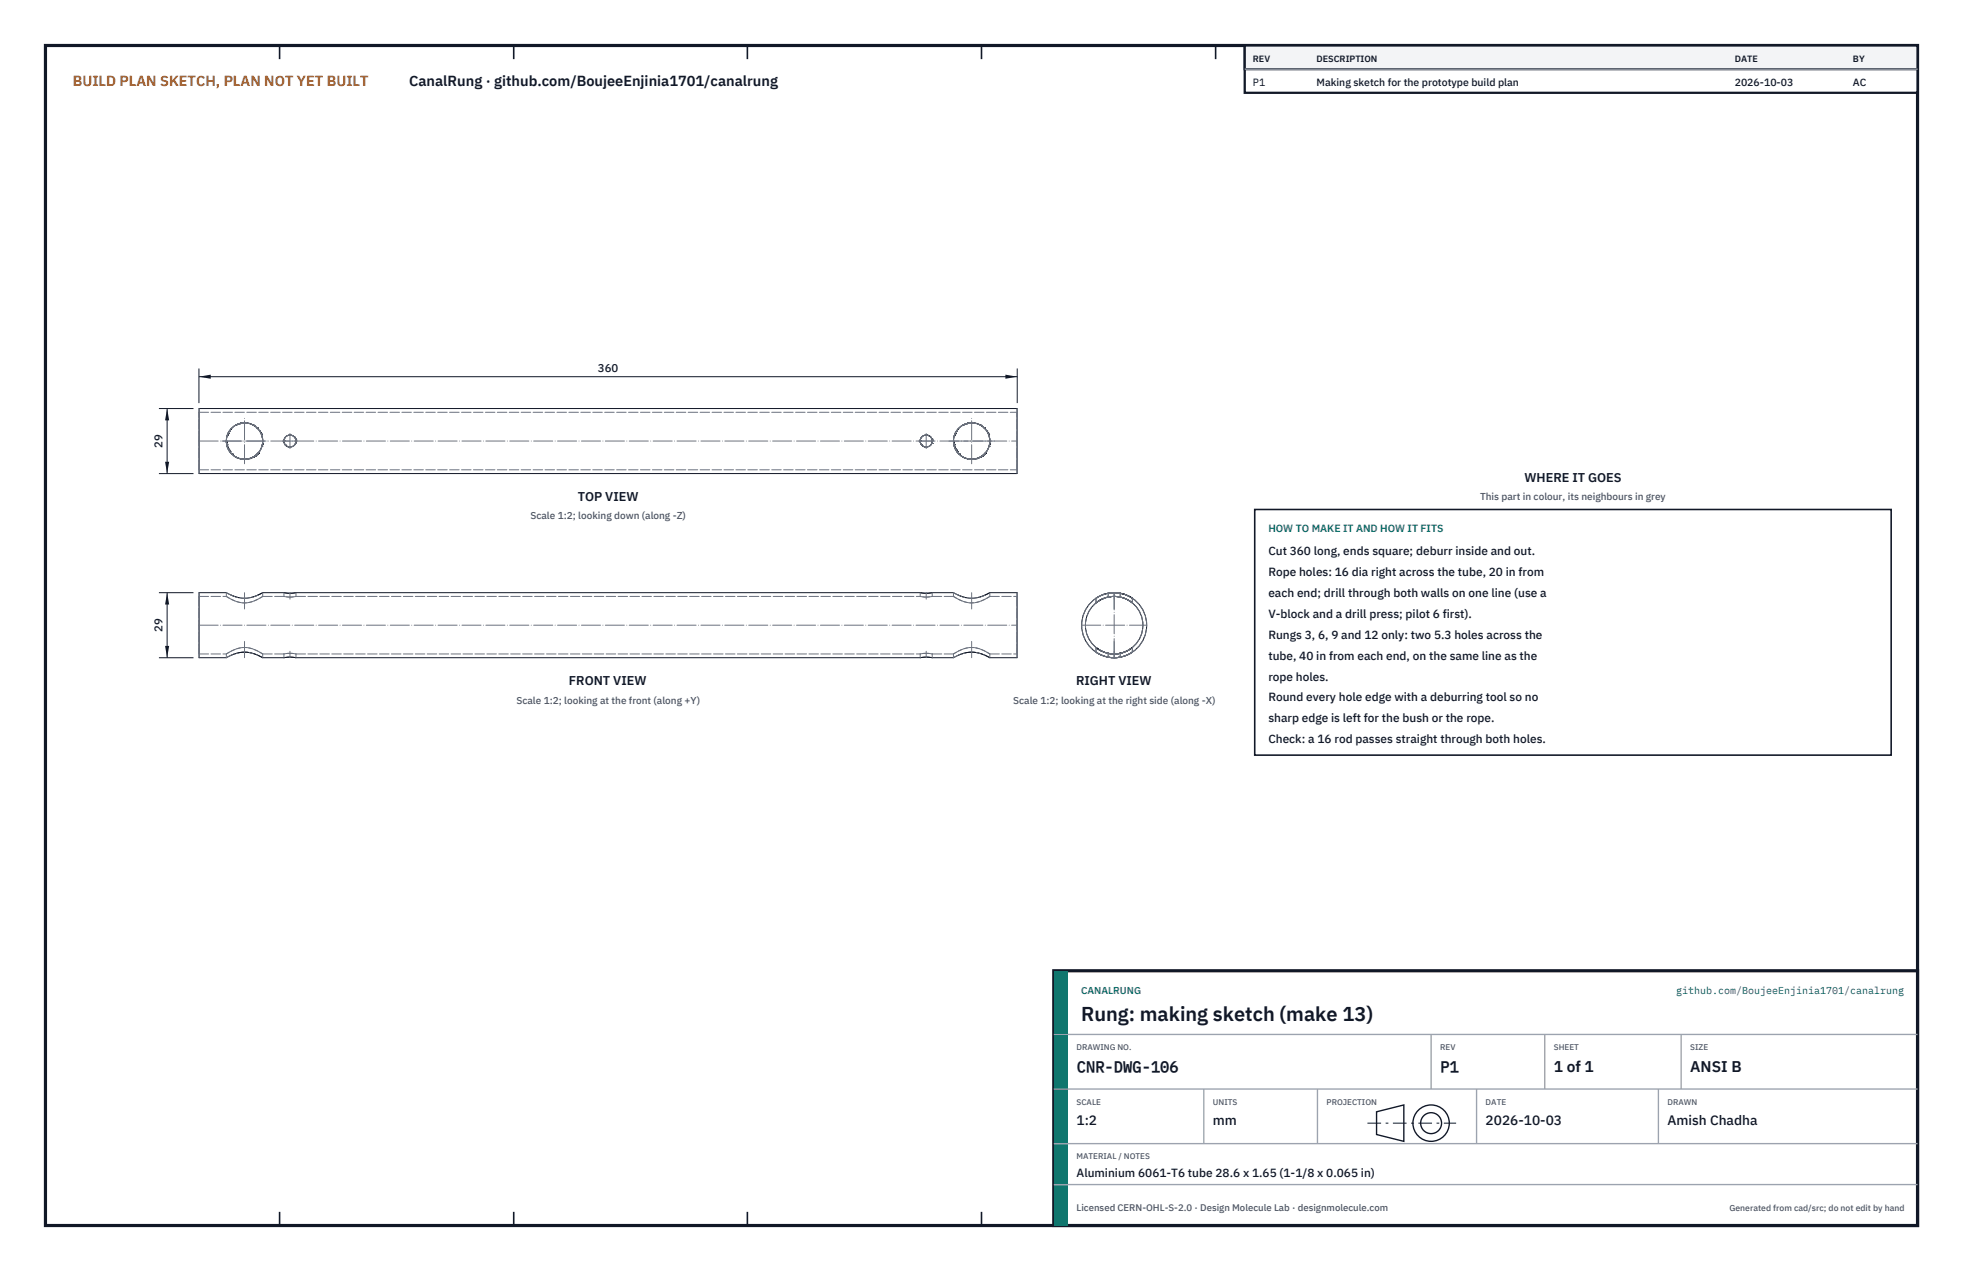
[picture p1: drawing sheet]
<svg xmlns="http://www.w3.org/2000/svg" width="432mm" height="279mm" viewBox="0 0 432 279" stroke-linecap="round" stroke-linejoin="round" font-family="sans-serif">
<path d="M10 10h411.8v259.4h-411.8z" fill="none" stroke="#111827" stroke-width=".7" stroke-linecap="butt"/>
<g fill="none" stroke="#111827" stroke-width=".35">
<path d="M61.5 10v3M113 10v3M164.4 10v3M215.9 10v3M267.4 10v3M318.9 10v3M370.3 10v3M61.5 266.4v3M113 266.4v3M164.4 266.4v3M215.9 266.4v3M267.4 266.4v3"/>
<path d="M318.9 266.4v3M370.3 266.4v3"/>
</g>
<g fill="none" stroke="#111727" stroke-width=".22">
<path d="M43.8 89.8h179.9v14.3h-179.9zM49.8 97v.2M49.8 97v.1M49.8 97h.1M49.8 96.9v.7M49.8 97.1h.1M49.8 96.8v.1M49.8 97.2h.1M49.9 97.7h.1M49.9 96.2l-.1 .2M49.9 97.8h.1M49.9 98l.1 .3"/>
<path d="M49.9 95.9v.1M50 95.8h.1M50 98.2h.1M50 95.7h.1M50 98.3h.1M50 95.6h.1M50.1 95.4h.1M50.1 98.6h.1M50.1 95.3h.1M50.2 95.2h.1M50.2 98.7l.1 .2M50.3 98.9h.1"/>
<path d="M50.3 99h.1M50.4 94.8h.1M50.4 99.1l.1 .1M50.5 99.2h.1M50.5 99.3h.1M50.7 94.4h.1M50.7 99.6l.3 .2M50.9 94.1l-.2 .3M51 99.8h.1M51.1 99.9h.1M51.8 93.5h.1M51.9 93.4h.1"/>
<path d="M52.2 93.3h.1M52.6 93.2h-.1M52.6 93.1h.1M52.7 93.1h.1M52.8 93.1h.1M52.9 93.1h.1M53 93h.1M53 93l-.2 .1M53.4 93h.1M53.4 93h-.1M53.5 93h.1M53.6 93h.1"/>
<path d="M53.8 93h.1M53.8 93h-.2M53.9 93h.1M54 93h.1M54.2 93h.1M54.5 93h.1M54.5 93l.3 .1M54.8 93.1h.1M54.8 93.1l1 .4M55.6 93.4l.1 .1M55.8 93.5h.1M55.9 93.5h.1"/>
<path d="M55.9 93.5l.3 .3M55.9 93.6l.2 .1M56.5 94h.1M56.5 94l.3 .3M56.6 94.1h.1M56.6 99.8l-.3 .3M56.6 99.8h.1M56.6 94.1l.2 .2M56.7 99.7h.1M56.8 99.6l-.2 .2M57.1 94.7h.1M57.1 99.1l-.2 .4"/>
<path d="M57.1 94.8h.1M57.3 95.1h.1M57.3 95.1l.1 .1M57.4 95.3h.1M57.5 98.6l-.2 .2M57.5 95.4l.1 .3M57.5 95.5h.1M57.6 98.1h.1M57.6 95.9l.2 1.1M57.7 97.9l-.1 .2M57.7 97.8h.1M57.7 96.1l.1 .4"/>
<path d="M57.7 97.7v.1M57.7 97.7h.1M57.7 97.6h.1M57.8 97.4v.1M57.8 97.1v.2M57.8 97h.1M62.5 97l.3 .8M62.5 96.9h.1M62.5 96.8h.1M62.5 96.6l.1 .8M62.6 97.5v.1M62.6 96.3h.1"/>
<path d="M62.7 97.7h.1M62.7 97.7l.1 .1M62.8 97.8h.1M62.8 97.8l.6 .4M62.8 97.8l.5 .4 .5 .1h-.2M63.4 98.2h.1M63.5 98.3h.1M63.6 98.3h.1M63.7 98.3h.1M63.9 95.6l-.8 .2-.4 .4M63.9 95.6l.5 .2 .5 .4M64.7 96l.1 .1"/>
<path d="M64.8 96.1h.1M64.8 96.1l.2 .3M64.9 96.2v.1M65 97.5l-.1 .1M65 97.5l-.2 .4M65 97.5h.1M65 96.4h.1M65 96.5l.1 .1M65.1 97.3l-.1 .2M65.1 96.6v.1M65.1 96.7h.1M65.1 96.8v.2"/>
<path d="M65.1 97v.1M65.1 97l-.1 .5M65.1 97h.1M202.4 97l.3 .8M202.4 96.9h.1M202.4 96.8h.1M202.5 96.6v.8M202.5 97.5l.1 .1M202.6 96.3h.1M202.7 97.7h.1M202.7 97.7v.1M202.7 97.8h.1"/>
<path d="M202.7 97.8l.6 .4M202.7 97.8l.6 .4 .5 .1h-.2M203.4 98.2h.1M203.5 98.3h.1M203.6 98.3h.1M203.7 98.3h.1M203.8 95.6l-.7 .2-.5 .4M203.9 95.6l.9 .6-.8-.5M204 95.6v.1M204.8 96.2l.1 .1M204.9 96.3h.1M204.9 97.5v.1"/>
<path d="M204.9 96.4h.1M205 97.5l-.3 .4M205 97.5h.1M205 96.5h.1M205 96.5v.2M205 97.3v.2M205 96.7h.1M205 96.8h.1M205.1 97v.1M205.1 97l-.1 .5M205.1 97h.1M209.7 97v.2"/>
<path d="M209.7 97v.1M209.7 97h.1M209.7 96.9l.1 .7M209.7 97.1h.1M209.7 96.8v.1M209.7 97.2h.1M209.8 97.6h.1M209.8 97.7h.1M209.8 96.2v.2M209.8 97.8h.1M209.9 98l.1 .3M209.9 95.9v.1"/>
<path d="M209.9 95.8h.1M209.9 98.2h.1M209.9 95.7h.1M210 98.3h.1M210 95.6h.1M210 95.4h.1M210.1 98.6h.1M210.1 95.3h.1M210.1 95.2h.1M210.1 98.7l.1 .2M210.2 98.9h.1M210.3 99h.1"/>
<path d="M210.3 99.1l.1 .1M210.4 94.8h.1M210.4 99.2h.1M210.5 99.3h.1M210.6 94.4h.1M210.7 99.6l.2 .2M210.9 94.1l-.2 .3M210.9 99.8h.1M211 99.8h.1M211 99.9h.1M211.7 93.5h.1M211.8 93.4h.1"/>
<path d="M211.9 93.4h.1M212.2 93.3h.1M212.5 93.1h.1M212.6 93.1h.1M212.8 93.1h.1M212.9 93.1h-.1M212.9 93h.1M212.9 93l-.1 .1M213 93h.1M213 93l-.3 .1M213.3 93h.1M213.4 93h-.1"/>
<path d="M213.4 93h.1M213.5 93h.1M213.5 93h-.1M213.6 93h.1M213.6 93h-.1M213.7 93h.1M213.7 93h-.1M213.8 93h.1M213.9 93h.1M214.2 93h.1M214.4 93h.1M214.5 93l1.2 .5"/>
<path d="M214.7 93.1h.1M215.5 93.4l.2 .1M215.7 93.5h.1M215.8 93.5h.1M215.8 93.5l.6 .5M215.9 93.6l.3 .2M216.4 94h.1M216.4 94l.3 .3M216.5 94h.1M216.5 94.1h.1M216.5 99.8l-.2 .3M216.5 99.8h.1"/>
<path d="M216.6 99.8h.1M216.6 94.1l.2 .2M216.6 99.7h.1M216.7 99.7h.1M216.7 99.6h.1M216.8 99.6l-.2 .2M217.1 94.7h.1M217.1 99.1l-.3 .4M217.1 94.8h.1M217.2 95.1h.1M217.3 95.1h.1M217.3 95.1v.1"/>
<path d="M217.4 95.3h.1M217.4 98.6l-.1 .2M217.4 95.4l.1 .3M217.5 95.5h.1M217.6 98.1h.1M217.6 95.9l.1 1.1M217.6 97.9v.2M217.6 97.8h.1M217.6 96.1l.1 .4M217.7 97.7l-.1 .1M217.7 97.7h.1M217.7 97.6h.1"/>
<path d="M217.7 97.4v.1M217.7 97.1v.2M217.7 97h.1M51.3 100.1l.4 .3M51.6 100.3l.1 .1M51.7 100.4h.1M51.8 100.4h.1M51.8 100.4l.5 .3M51.8 100.4l.3 .2M52.1 100.6h.1M52.2 100.6h.1M52.7 100.8l-.3-.1 .6 .2"/>
<path d="M52.7 100.8h.1M52.9 100.8h.1M52.9 100.8v.1M52.9 100.9h.1M53 100.9h.1M53.1 100.9h.1M53.3 100.9h.1M53.4 100.9h.1M53.5 100.9h.1M53.6 100.9h.1M53.6 101h.1M53.8 101h.1"/>
<path d="M53.9 101h.1M54.3 100.9h.1M54.4 100.9h-.1M54.4 100.9h.1M54.5 100.9h.1M54.8 100.8h.1M54.9 100.8h.1M55 100.8h.1M55.1 100.7h-.1M55.1 100.7h.1M55.2 100.7h.1M55.3 100.7h.1"/>
<path d="M55.6 100.5h.1M55.7 100.5h.1M55.7 100.4h.1M55.8 100.4h.1M55.9 100.4h-.1M55.9 100.3h.1M56 100.3h.1M56 100.3l.2-.2zM56.1 100.2h.1M56.3 100h.1M211.3 100.1l.3 .3M211.6 100.3l.1 .1"/>
<path d="M211.6 100.4h.1M211.7 100.4h.1M211.7 100.4l.6 .3M211.7 100.4l.3 .2M212.1 100.6h.1M212.2 100.6h.1M212.6 100.8l-.2-.1 .6 .2M212.6 100.8h.1M212.8 100.8h.1M212.8 100.8l.1 .1M212.9 100.9h.1M213 100.9h.1"/>
<path d="M213.3 100.9h.1M213.4 100.9h.1M213.5 100.9h.1M213.6 100.9h.1M213.7 101h.1M213.9 101h.1M214.2 100.9h.1M214.3 100.9h-.1M214.3 100.9h.1M214.4 100.9h.1M214.8 100.8h.1M214.9 100.8h.1"/>
<path d="M215 100.7h.1M215.1 100.7h.1M215.3 100.7h.1M215.5 100.5h.1M215.6 100.5h.1M215.7 100.5h.1M215.7 100.4h.1M215.8 100.4h.1M215.9 100.3h.1M216 100.2h.1M216.2 100.1l-.2 .2M216.3 100h.1"/>
<path d="M50.8 130.8l.1 .1M51.2 131l.2 .1M51.6 131.1l.3 .1M52.3 131.3l.3 .1M55.3 131.3l-.2 .1M56 131.1l-.4 .1M56.4 130.9l-.2 .1M57.8 130.3a7.2 7.2 0 0 1-8 0h-6v14.3h6a7.2 7.2 0 0 1 8 0M57.8 130.3l-1.1 .5M57.8 130.3h4.7M62.5 130.3l1.3 .1 1.3-.1M65.1 130.3h137.3"/>
<path d="M202.4 130.3l1.4 .1 1.3-.1M202.4 130.3l1.3 .1 1.4-.1M205.1 130.3h4.6a7.2 7.2 0 0 0 8 0M210.8 130.8l.1 .1M211.1 131l.3 .1M211.6 131.1l.3 .1M212.2 131.3l.3 .1M215.3 131.3l-.3 .1M215.9 131.1l-.3 .1M216.4 130.9l-.2 .1M217.7 130.3l-1.1 .5M217.7 130.3h6v14.3h-6"/>
<path d="M241.3 131.4h-.1M241.5 131.3l.2-.2-.6 .4M242.9 131.5l-1.8 1M242.9 131.5h.1M243 131.5h-.1M243.2 131.4h.1M243.4 131.3v.1M243.5 131.3h.1M243.7 131.3h.1M243.7 131.3h-.1M243.8 130.4l-.3 .1M243.8 131.2h.1"/>
<path d="M243.9 131.2l-.1 .1M243.9 131.2h.1M243.9 131.2l-.2 .1M243.9 131.2h-.1M244 131.2h.1M244.1 131.2h.1M244.2 130.3l-.2 .1M244.3 131.2h-.3M244.3 131.2h.1M244.5 130.3h-.1M244.6 131.1l-.2 .1M244.7 131.1h-.2"/>
<path d="M244.8 130.3h.1M244.8 130.3a7.1 7.1 0 0 1 4.3 1.2l-1-.5M245.1 131.1h-.6M245.1 131.1h-.2M245.1 131.1h.1M245.1 131.1a6.3 6.3 0 0 0-4 1.4l1.8-1M245.1 131.1a6.3 6.3 0 0 1 4 1.4M245.1 131.1h.6M245.2 131.1h.1M245.4 131.1h.1M245.5 131.1h.2M245.6 130.3h.1"/>
<path d="M245.6 130.3l-1.5 .1-1.8 .5 1.2-.4M245.6 130.3l1.9 .4-1.1-.3M245.7 131.1h.1M245.7 131.1l.4 .1M246 131.2h.4M246.1 130.4h.1M246.2 131.2l.3 .1M246.3 130.4h.1M246.3 131.2h.1M246.4 131.2h.1M246.4 130.4h.1M246.4 131.3h.1"/>
<path d="M246.5 130.4h.1M246.6 131.3l.2 .1M246.7 131.3h.1M246.7 130.5l1.3 .4M247.1 131.4h-.1l.2 .1M247.4 131.6l-.2-.1 .6 .2M248.2 131.9l-.3-.1 1.2 .7M248.4 132l.7 .5M248.5 131.1l.2 .2M248.9 131.4l.1 .1M50.9 144l-.1 .1M51.4 143.8l-.2 .1"/>
<path d="M52 143.6l-.3 .1M54.9 143.5l-1.5-.1-1.1 .1M55.1 143.5l.2 .1M55.7 143.6l.7 .3M56.7 144l1.1 .6M57.8 144.6h4.7M62.5 144.6l1.3-.1 1.3 .1M65.1 144.6h137.3M202.4 144.6l1.4-.1 1.3 .1M202.4 144.6l1.3-.1 1.4 .1M205.1 144.6h4.6a7.2 7.2 0 0 1 8 0M210.9 144l-.2 .1"/>
<path d="M211.4 143.8l-.3 .1M211.9 143.6l-.3 .1M214.8 143.5l-1.4-.1-1.2 .1M215 143.5l.3 .1M215.6 143.6l.8 .3M216.6 144h.1M216.6 144l1.1 .6M241.1 142.3l1.8 1.1M241.1 142.3a6.3 6.3 0 0 0 4 1.5M241.2 143.5h.1M241.7 143.7l-.2-.1 .7 .4M241.7 143.7l.5 .3"/>
<path d="M242.2 144h.1M242.5 144.1h.1M242.7 144.2l.7 .2M242.9 143.4h.1M243 143.4l.1 .1M243.1 143.4l.1 .1M243.2 143.5h.2M243.4 143.5l.1 .1M243.6 143.6h.1M243.6 143.6h.2M243.8 144.5l-.3-.1 1.3 .2M243.8 143.6h.1"/>
<path d="M243.8 143.6l.1 .1M243.8 143.6l.3 .1M243.8 143.6l.5 .1M243.9 143.6v.1M244.1 144.5l.4 .1M244.1 143.7h.2M244.1 143.7h.1M244.5 143.7h.1M244.5 143.7l.6 .1M244.6 143.7l.4 .1M245 143.8h.2M245.1 144.6h.1"/>
<path d="M245.2 143.8h.1M245.2 144.6h.1M245.3 144.6h.1M245.4 143.7l-.3 .1M245.6 143.7h-.1M245.6 144.6h-.2M245.7 143.7h-.2M245.7 143.7h.1M245.7 143.7l-.5 .1M245.7 143.7h-.1M245.8 143.7h.1M245.8 144.5h.1"/>
<path d="M246 144.5h-.1M246.1 144.5l-.4 .1M246.1 143.7h-.2h.1M246.1 144.5h.1M246.1 143.7h.1M246.3 143.6l-.1 .1M246.3 144.5h-.2M246.3 143.6h.3l-1.5 .2M246.3 143.6h.1M246.4 143.6h-.2M246.4 143.6l-.3 .1M246.4 144.5h.1"/>
<path d="M246.6 143.6h-.2M246.6 143.6h.1M246.7 143.6l.4-.2zM246.7 144.4h-.2M247.2 143.4h.1M247.5 144.2l-.7 .2M247.9 144l-.2 .1M248.1 143l-.8 .4M248.1 143l-.3 .1M248.3 143.8l-.2 .1M248.7 142.6l-.3 .2M248.7 143.6l-.2 .1"/>
<path d="M249 143.4l-.1 .1M249.1 143.4l-2 .9-2 .3M249.1 142.3l-.8 .6M249.1 142.3l-.3 .2M249.1 142.3a6.3 6.3 0 0 1-4 1.5"/>
<circle cx="53.8" cy="97" r="4"/>
<circle cx="63.8" cy="97" r="1.32"/>
<circle cx="203.7" cy="97" r="1.32"/>
<circle cx="213.7" cy="97" r="4"/>
<circle cx="245.1" cy="137.4" r="7.1"/>
<circle cx="245.1" cy="137.4" r="6.3"/>
</g>
<g fill="none" stroke="#6a7180" stroke-width=".22" stroke-dasharray="2.1 .5">
<path d="M43.8 97v-7.2M43.8 97v-6.4M43.8 90.6v12.7M43.8 90.6h179.9M49.8 96.9v.1M49.8 97h.1M49.8 97.1h.1M49.8 97.1v.1M49.8 97.2h.1M49.8 97.2a4 4 0 0 0 6.3 3M49.8 97.2v.4M49.8 96.4v.5"/>
<path d="M49.8 97.6l.1 .1M49.8 97.6l.1 .2M49.9 97.7h.1M49.9 97.7v.1M49.9 97.8h.1M49.9 97.8v.2M49.9 97.8v.1M49.9 97.9l.1 .3M49.9 96v.2M50 95.8l-.1 .1M50 95.8h.1M50 98.2a4 4 0 0 0 1.6 2.1"/>
<path d="M50 95.7v.1M50 98.3h.1M50 95.6v.1M50 95.6h.1M50 98.3l.1 .3M50.1 95.4l-.1 .2M50.1 95.4h.1M50.1 98.6h.1M50.1 95.3v.1M50.1 98.6l.1 .1M50.2 95.3h.1M50.2 95.3h-.1"/>
<path d="M50.2 95.2h.1M50.2 95.2v.1M50.3 98.9h.1M50.3 98.9v.1M50.3 99h.1M50.3 99l.1 .1M50.4 94.8l-.2 .4M50.4 94.8h.1M50.5 99.2h.1M50.5 99.2v.1M50.5 99.3h.1M50.6 99.3h.1"/>
<path d="M50.6 99.3l.1 .3M50.7 94.4l-.3 .4M50.7 94.4h.1M51 99.8h.1M51 99.8v.1M51 99.9h.1M51.1 99.9h.1M51.1 99.9l.2 .2M51.8 93.5a4 4 0 0 0-2 3.3M51.9 93.4l-1 .7M51.9 93.4h.1M52.2 93.3l-.3 .1"/>
<path d="M52.2 93.3h.1M52.5 93.2l-.7 .3M52.6 93.1v.1M52.6 93.1h.1M52.6 93.1a4 4 0 0 0-2.8 3.9M52.7 93.1h.1M52.7 93.1h-.1M52.8 93.1h-.2M52.8 93.1l-.5 .2M52.8 93.1h-.1M52.8 93.1h.1M52.9 93.1h-.1"/>
<path d="M52.9 93.1h.1M52.9 93h.1M52.9 93v.1M53 93h-.1M53 93h.1M53.3 93h-.3M53.3 93h.1M53.3 93l-.5 .1M53.4 93h-.1M53.4 93h.1M53.5 93h-.1M53.5 93h.1"/>
<path d="M53.6 93h-.1M53.6 93h.1M53.6 93h-.2M53.6 93h-.3M53.8 93h-.1M53.8 93h-.2M53.8 93h.1M53.9 93h-.1M53.9 93h.1M54 93h-.2M54 93h.1M54.2 93h-.2"/>
<path d="M54.2 93h-.4M54.2 93h.1M54.3 93h-.1M54.5 93h-.3M54.5 93h-.2M54.5 93h.1M54.8 93.1l-.3-.1M54.8 93.1h.1M55.3 93.3h.1M55.6 93.4l-.8-.3M55.8 93.5h-.1M55.8 93.5h.1"/>
<path d="M55.9 93.5h.1M55.9 93.6v-.1M56.5 94l-.4-.3M56.5 94l-.3-.2M56.5 94h.1M56.6 94.1l-.1-.1M56.6 94.1h.1M56.6 99.8h.1M56.6 99.8v-.1M56.6 99.7h.1M56.7 99.7h.1M56.7 99.7v-.1"/>
<path d="M56.7 99.6h.1M56.8 99.6h.1M56.8 99.6l.1-.1M56.8 99.6l.5-.8M57.1 94.7l-.3-.4M57.1 94.7h.1M57.1 99.1a4 4 0 0 0 .7-2.1M57.1 94.8v-.1M57.3 95.1l-.1-.3M57.3 95.1h.1M57.3 95.1l-.5-.8M57.4 95.3h.1"/>
<path d="M57.4 95.3v-.1M57.5 98.6l.1-.5M57.5 95.4l-.1-.1M57.5 95.5l-.1-.4M57.6 98.1h.1M57.6 95.9l-.1-.4M57.7 97.9v-.1M57.7 97.8h.1M57.7 96.1l-.1-.4M57.7 97.7h.1M57.7 97.7v-.1M57.7 97.6h.1"/>
<path d="M57.7 97.6l.1-.1M57.8 97.4v-.1M57.8 97.1v-.1M57.8 97h.1M57.8 97a4 4 0 0 0-3.8-4M57.8 97v-.5M62.5 97h.1M62.5 97a1.32 1.32 0 0 0 1.3 1.3 1.32 1.32 0 0 0 1.3-1.3M62.5 96.9v.1M62.5 96.8v.1M62.5 96.8v.2M62.5 97.2h.1"/>
<path d="M62.5 96.7h.1M62.6 97.4v.1M62.6 97.6l.1 .1M62.6 96.3l-.1 .3M62.7 96.2l-.1 .1M62.7 97.7h.1M62.7 97.8h.1M62.8 97.8h.1M63.4 98.2h.1M63.5 98.2v.1M63.6 98.3h.1M63.7 98.3h.1"/>
<path d="M63.8 98.3h.1M63.8 98.3l.6-.2 .5-.5M63.9 98.3l.9-.4M63.9 95.6h.1M63.9 95.6a1.32 1.32 0 0 0-1.4 1.2M64.7 96l-.8-.4M64.8 96.1h.1M64.9 96.2h.1M65 97.5h.1M65 96.4h.1M65 96.5v-.1M65 96.5l-.1-.2"/>
<path d="M65 96.5h.1M65.1 97.3h.1M65.1 96.6h.1M65.1 97.3v-.2M65.1 96.7h.1M65.1 96.8v-.1M65.1 97h.1M65.1 97a1.32 1.32 0 0 0-1.3-1.4 1.32 1.32 0 0 0-1.3 1.2M65.1 97l-.1-.5M202.4 97h.1M202.4 97a1.32 1.32 0 0 0 1.3 1.3 1.32 1.32 0 0 0 1.4-1.3M202.4 96.9v.1"/>
<path d="M202.4 96.8v.1M202.4 96.8v.2M202.4 97.2h.1M202.4 96.7h.1M202.5 97.4v.1M202.6 97.6l.1 .1M202.6 96.3l-.1 .3M202.6 96.2v.1M202.7 97.7h.1M202.7 97.8h.1M203.3 98.2h.1M203.4 98.2l.1 .1"/>
<path d="M203.5 98.3h.1M203.6 98.3h.1M203.7 98.3h.1M203.8 98.3h.1M203.8 98.3l.6-.2 .5-.5M203.8 98.3l.9-.4M203.8 95.6h.1M203.9 95.6a1.32 1.32 0 0 0-1.5 1.2M203.9 95.6h.1M204 95.6h-.1M204 95.7h.1M204.7 96.1h.1"/>
<path d="M204.8 96.1h.1M204.8 96.2h.1M204.9 96.2h-.1M204.9 96.3h.1M204.9 97.5h.1M204.9 96.4v-.1M205 97.5h.1M205 96.5l-.1-.2M205 96.5h.1M205 96.5l-.1-.1M205 97.3h.1M205 97.3l.1-.2"/>
<path d="M205 96.7a1.32 1.32 0 0 0-1.3-1.1 1.32 1.32 0 0 0-1.3 1.2M205 96.7h.1M205 96.8v-.1M205.1 97l-.1-.2M205.1 97h.1M205.1 97l-.1-.3M205.1 97l-.1-.5M209.7 96.9v.1M209.7 97h.1M209.7 97.1h.1M209.7 97.1v.1M209.7 97.2h.1"/>
<path d="M209.7 97.2a4 4 0 0 0 6.3 3M209.7 97.2l.1 .4M209.8 96.4l-.1 .5M209.8 97.6v.1M209.8 97.6v.2M209.8 97.7h.1M209.8 97.7v.1M209.8 97.8h.1M209.8 97.8l.1 .2M209.8 97.8v.1M209.8 97.9l.1 .3M209.9 96l-.1 .2"/>
<path d="M209.9 95.8v.1M209.9 95.8h.1M209.9 98.2a4 4 0 0 0 1.7 2.1M209.9 95.7v.1M210 98.3h.1M210 95.6l-.1 .1M210 95.6h.1M210 98.3l.1 .3M210 95.4v.2M210 95.4h.1M210.1 98.6h.1M210.1 95.3l-.1 .1"/>
<path d="M210.1 98.6v.1M210.1 95.3h.1M210.1 95.2h.1M210.1 95.2v.1M210.2 98.9h.1M210.3 98.9v.1M210.3 99h.1M210.3 99v.1M210.3 94.8l-.2 .4M210.4 94.8h.1M210.4 94.8h-.1M210.4 99.2h.1"/>
<path d="M210.5 99.2v.1M210.5 99.3h.1M210.5 99.3l.2 .3M210.6 94.4l-.2 .4M210.6 94.4h.1M210.7 94.4h-.1M210.9 99.8h.1M211 99.8h.1M211 99.8v.1M211 99.9h.1M211 99.9l.3 .2M211.7 93.5a4 4 0 0 0-2 3.3"/>
<path d="M211.8 93.4l-.9 .7M211.8 93.4h.1M211.9 93.4h-.1M212.2 93.3l-.3 .1M212.2 93.3h.1M212.5 93.2l-.8 .3M212.5 93.1v.1M212.6 93.1h.1M212.6 93.1a4 4 0 0 0-2.9 3.9M212.7 93.1h-.2M212.7 93.1l-.5 .2M212.8 93.1h-.2"/>
<path d="M212.8 93.1h.1M212.9 93.1h-.1M212.9 93h.1M212.9 93v.1M213 93h-.1M213 93h.1M213.3 93h-.3M213.3 93h.1M213.3 93l-.6 .1M213.4 93h.1M213.4 93h-.1M213.5 93h-.1"/>
<path d="M213.5 93h.1M213.6 93h-.3M213.6 93h.1M213.7 93h-.1M213.7 93h.1M213.8 93h-.1M213.8 93h.1M213.9 93h-.2M213.9 93h.1M214.1 93h-.2M214.2 93h-.5M214.2 93h-.1"/>
<path d="M214.2 93h.1M214.4 93h-.2M214.5 93h-.1M214.7 93.1l-.3-.1M214.7 93.1h.1M215.3 93.3h.1M215.5 93.4l-.8-.3M215.7 93.5h.1M215.8 93.5h-.1M215.8 93.5h.1M215.9 93.6l-.1-.1M216.4 94l-.2-.2"/>
<path d="M216.4 94h.1M216.5 94h-.1M216.5 94.1v-.1M216.5 94.1h.1M216.5 99.8h.1M216.6 99.8h.1M216.6 94.1h-.1M216.6 99.8v-.1M216.6 99.7h.1M216.7 99.7h.1M216.7 99.7v-.1M216.7 99.6h.1"/>
<path d="M216.7 99.6l.1-.1M216.8 99.6l.5-.8M217.1 94.7l-.3-.4M217.1 94.7h.1M217.1 99.1a4 4 0 0 0 .6-2.1M217.1 94.8v-.1M217.2 95.1l-.1-.3M217.3 95.1h-.1M217.3 95.1h.1M217.3 95.1l-.6-.8M217.4 95.3h.1M217.4 95.3l-.1-.1"/>
<path d="M217.4 98.6l.2-.5M217.4 95.4v-.1M217.5 95.5l-.2-.4M217.6 98.1h.1M217.6 95.9l-.1-.4M217.6 97.9v-.1M217.6 97.8h.1M217.6 96.1l-.1-.4M217.7 97.7h.1M217.7 97.7v-.1M217.7 97.6h.1M217.7 97.6v-.1"/>
<path d="M217.7 97.4v-.1M217.7 97.1v-.1M217.7 97h.1M217.7 97a4 4 0 0 0-3.8-4M217.7 97v-.5M223.7 97v-7.2M223.7 97v-6.4M223.7 90.6v12.7M43.8 104.1v-7.1M43.8 103.3v-6.3M43.8 103.3h179.9M51.7 100.4h.1"/>
<path d="M51.8 100.4h.1M52.1 100.6h.1M52.2 100.6h.1M52.2 100.6l.2 .1M52.3 100.7h.1M52.7 100.8h.1M52.7 100.8h.2M52.9 100.8h.1M52.9 100.9h.1M53 100.9h.1M53 100.9h.4M53.1 100.9h.1"/>
<path d="M53.1 100.9h.2M53.3 100.9h.1M53.3 100.9l.3 .1M53.4 100.9h.1M53.5 100.9h.1M53.6 100.9h.1M53.6 100.9l.2 .1M53.6 101h.1M53.6 101l.9-.1M53.8 101h.1M53.9 101l.4-.1M54.3 100.9h.1"/>
<path d="M54.4 100.9h.1M54.5 100.9h.1M54.5 100.9l.3-.1M54.5 100.9l.5-.1M54.8 100.8h.1M54.9 100.8h.1M54.9 100.8l.1-.1M55 100.8l.3-.1M55.1 100.7h.1M55.2 100.7h.1M55.2 100.7l.5-.2M55.3 100.7l.3-.2"/>
<path d="M55.6 100.5l.3-.2M55.7 100.5h.1M55.7 100.5v-.1M55.7 100.4h.1M55.8 100.4h.1M55.9 100.4l.1-.1M55.9 100.3h.1M56 100.3h.1M56.1 100.2h.1M56.1 100.2l.2-.1M56.2 100.1l.1-.1M56.2 100.1a4 4 0 0 0 1.6-3.1"/>
<path d="M56.3 100h.1M56.4 100h.1M56.4 100l.2-.2M211.6 100.4h.1M211.7 100.4h.1M212 100.6h.1M212.1 100.6h.1M212.2 100.6h.1M212.2 100.6l.2 .1M212.3 100.7h.1M212.6 100.8h.1M212.7 100.8h.1"/>
<path d="M212.8 100.8h.1M212.9 100.9h.1M213 100.9h.1M213 100.9h.3M213.3 100.9h.1M213.3 100.9l.3 .1M213.4 100.9h.1M213.5 100.9h.1M213.6 100.9h.1M213.6 100.9l.1 .1M213.6 101h.1M213.6 101l.9-.1"/>
<path d="M213.7 101h.1M213.7 101h.2M213.9 101l.3-.1M214.2 100.9h.1M214.3 100.9h.1M214.4 100.9h.1M214.4 100.9l.3-.1M214.5 100.9l.4-.1M214.7 100.8h.1M214.8 100.8h.1M214.8 100.8l.2-.1M215 100.8l.3-.1"/>
<path d="M215 100.7h.1M215.1 100.7h.1M215.1 100.7l.5-.2M215.3 100.7l.2-.2M215.5 100.5l.4-.2M215.6 100.5h.1M215.7 100.5v-.1M215.7 100.4h.1M215.8 100.4h.1M215.8 100.4l.1-.1M215.9 100.3h.1M216 100.2h.1"/>
<path d="M216.1 100.2h.1M216.1 100.2l.2-.1M216.2 100.1l.1-.1M216.2 100.1a4 4 0 0 0 1.5-3.1M216.3 100h.1M216.3 100l.3-.2M223.7 104.1v-7.1M223.7 103.3v-6.3M43.8 131.1v12.7M43.8 131.1h6M49.8 131.1a6.3 6.3 0 0 0 8 0M49.8 131.1v-.8"/>
<path d="M50.8 130.8l-1-.5M51.2 131l-.3-.1M51.6 131.1h-.2M52.3 131.3l-.4-.1M55.1 131.4l-1.3 .1-1.2-.1M55.6 131.2l-.3 .1M56.2 131l-.2 .1M56.7 130.8l-.3 .1M57.8 131.1v-.8M57.8 131.1a6.3 6.3 0 0 1-8 0M57.8 131.1h4.7M62.5 131.1l1.3 .2 1.3-.2"/>
<path d="M62.5 131.1v-.8M63.8 130.4h.1M65.1 131.1v-.8M65.1 131.1l-1.3 .2-1.3-.2M65.1 131.1h137.3M202.4 131.1l1.3 .2 1.4-.2M202.4 131.1v-.8M203.8 130.4h.1M205.1 131.1v-.8M205.1 131.1l-1.4 .2-1.3-.2M205.1 131.1h4.6M209.7 131.1a6.3 6.3 0 0 0 8 0"/>
<path d="M209.7 131.1v-.8M210.8 130.8l-1.1-.5M211.1 131l-.2-.1M211.6 131.1h-.2M212.2 131.3l-.3-.1M215 131.4l-1.3 .1-1.2-.1M215.6 131.2l-.3 .1M216.2 131l-.3 .1M216.6 130.8l-.2 .1M217.7 131.1v-.8M217.7 131.1a6.3 6.3 0 0 1-8 0M217.7 131.1h6"/>
<path d="M223.7 131.1v12.7M241.1 131.5l1.8-.9 2.2-.3M241.1 132.5v-1M241.1 132.5h.1M241.2 131.4l-.1 .1M241.5 131.3l-.2 .1M241.8 132h.1M241.9 132h-.1M242.3 130.9l-.6 .2M242.9 131.5h.1M243 131.5l.2-.1M243.2 131.4h.2"/>
<path d="M243.4 131.3h.1M243.5 130.5h.1M243.5 131.3h.1M243.7 131.3l-.8 .2M243.7 131.3h.1M243.8 130.4l1.3-.1M243.8 131.3v-.9M243.8 131.2v.1M243.8 131.2l-.1 .1M243.8 131.2h.1M243.9 131.2h.1M243.9 131.2h.2"/>
<path d="M244 131.2h-.2M244 130.4h-.2M244 131.2h.1M244.1 131.2h.1M244.3 131.2l.2-.1M244.3 131.2h.1M244.3 131.2h-.4M244.4 131.2h.1M244.4 130.3h-.2M244.7 131.1h.2M244.8 131.1l-.4 .1M244.8 131.1h-.2"/>
<path d="M244.8 130.3h-.3M244.8 130.3h.1M245 131.1h.1M245.1 131.1h-.1M245.1 131.1h.1M245.1 130.3h.5M245.1 130.3l1.3 .1M245.1 131.1h.2M245.2 131.1h-.1M245.3 131.1h.4M245.4 131.1h-.2M245.4 131.1h.1"/>
<path d="M245.5 131.1h-.3M245.5 131.1h.1M245.5 131.1l.5 .1M245.6 130.3h.1M245.7 130.3l.8 .1M245.7 131.1h.1M245.7 131.1l.6 .1M246.1 130.4l-1-.1M246.2 131.2h-.1M246.3 130.4h-.1M246.3 131.2h.1M246.4 131.2v.1"/>
<path d="M246.4 130.4h-.1M246.4 130.4h.1M246.4 130.4l-1.3-.1-1.3 .1M246.4 131.3l-1.3-.2-1.3 .2M246.4 131.3l-.7-.2M246.4 131.3v-.9M246.4 131.3h.3M246.6 130.4l.1 .1M246.6 131.3h-.1M246.8 131.3l.2 .1M247 131.4h-.2M247.1 131.4l.1 .1"/>
<path d="M247.2 131.5h.1M247.6 131.7h.1M247.7 130.8l-.2-.1M247.7 130.8l.8 .3M247.8 131.7l.1 .1M247.8 131.7l-.4-.1M248.1 131l-.1-.1M248.4 132l-.2-.1M248.7 131.3l.2 .1M249 131.5h.1M249.1 132.5a6.3 6.3 0 0 0-8 0M249.1 132.5v-1"/>
<path d="M43.8 144.6v-14.3M43.8 143.8v-12.7M43.8 143.8h6M49.8 143.8a6.3 6.3 0 0 1 8 0M49.8 144.6v-.8M50.8 144.1l-1 .5M51.2 143.9l-.3 .1M51.7 143.7l-.3 .1M52.3 143.5l-.3 .1M55.1 143.5h-.2M55.7 143.6h-.4M56.7 144l-.3-.1"/>
<path d="M56.7 144h.1M57.8 143.8a6.3 6.3 0 0 0-8 0M57.8 144.6v-.8M57.8 143.8h4.7M62.5 143.8l1.3-.2 1.3 .2M62.5 144.6v-.8M63.8 144.5h.1M65.1 143.8l-1.3-.2-1.3 .2M65.1 144.6v-.8M65.1 143.8h137.3M202.4 143.8l1.3-.2 1.4 .2M202.4 144.6v-.8"/>
<path d="M203.8 144.5h.1M205.1 143.8l-1.4-.2-1.3 .2M205.1 144.6v-.8M205.1 143.8h4.6M209.7 143.8a6.3 6.3 0 0 1 8 0M209.7 144.6v-.8M210.7 144.1l-1 .5M211.1 143.9l-.2 .1M211.6 143.7l-.2 .1M212.2 143.5l-.3 .1M215 143.5h-.2M215.6 143.6h-.3"/>
<path d="M216.6 144l-.2-.1M216.6 144h.1M217.7 143.8a6.3 6.3 0 0 0-8 0M217.7 144.6v-.8M217.7 143.8h6M223.7 144.6v-14.3M223.7 143.8v-12.7M241.1 143.4l1.8 .8 2.2 .4M241.1 143.4v-1.1M241.2 143.5l-.1-.1M241.5 143.6l-.2-.1M241.7 143.7h.1"/>
<path d="M241.8 142.8h.1M241.9 143.8h.1M242.2 144h.1M242.3 143.1h.1M242.5 144.1l-.3-.1M242.5 143.2h.1M242.7 144.2l-.2-.1M242.9 143.4h.1M243.1 143.4h-.2M243.1 143.5h.1M243.4 143.5h.1M243.4 143.5h-.2"/>
<path d="M243.5 144.4h-.1M243.5 143.6h.1M243.6 143.6h.1M243.8 144.5l1.3 .1M243.8 143.6h.1M243.8 144.5v-.9M243.8 143.6l-1.3-.4M243.8 143.6h-.3M243.9 143.6l.2 .1M243.9 143.6h.1M243.9 143.7h.1M243.9 143.7h.2"/>
<path d="M244.1 144.5h-.3M244.1 143.7h.1M244.3 143.7h.2M244.5 143.7h-.3M244.5 143.7l.6 .1M244.6 143.7h-.5M244.6 143.7l.4 .1M244.7 143.7l.3 .1M245 143.8h.1M245.1 143.8h.1M245.1 144.6h-.6M245.1 144.6l1.3-.1"/>
<path d="M245.1 144.6h-.3M245.1 144.6l-1.3-.1M245.1 143.8l-1.3-.2M245.1 144.6h.1M245.2 143.8h.1M245.2 144.6h.1M245.3 144.6h.4M245.4 143.8l.2-.1M245.4 144.6h-.3M245.4 143.7h.1M245.5 143.7l-.4 .1M245.5 143.7l-.3 .1"/>
<path d="M245.5 143.7h.2M245.6 143.7h.1M245.7 143.7l.6-.1M245.7 143.7h.2M245.7 143.7h.5M245.8 143.7h-.2M245.8 144.5l-.2 .1M245.9 143.7h-.2M245.9 144.5h-.1M246 144.5l.5-.1M246 143.7h.1M246 144.5h.1"/>
<path d="M246.1 143.7h-.3M246.1 144.5h.1M246.2 143.7h-.1M246.2 143.6l-.1 .1M246.3 143.6h.1M246.3 144.5h.1M246.4 144.5h.1M246.4 143.6h.1M246.4 144.5l-1.3 .1M246.4 144.5v-.9M246.5 143.6h.1M246.6 143.6l1-.4"/>
<path d="M246.6 143.6h.1M246.7 143.6h-.1M246.7 144.4h.1M246.8 143.5h.1M247 143.5h.1M247.2 143.4h-.1M247.3 143.4h-.1M247.5 144.2l.2-.1M247.8 143.1l-.2 .1M247.9 144l.2-.1M248.1 143l.2-.1M248.3 143.8l.2-.1"/>
<path d="M248.4 142.8l-.3 .2M248.7 143.6l.2-.1M248.8 142.5l-.1 .1M249 143.4h.1M249.1 143.4l-1.8 .8-2.2 .4M249.1 143.4v-1.1"/>
<circle cx="245.1" cy="137.4" r="7.1"/>
<circle cx="245.1" cy="137.4" r="6.3"/>
</g>
<g fill="none" stroke="#6a7180" stroke-width=".22" stroke-dasharray="4.2 .5 0 .5">
<path d="M43.8 97h179.9M48.8 97h10M62.1 97h3.3M63.8 98.6v-3.3M202.1 97h3.3M203.7 98.6v-3.3M208.7 97h10M53.8 102v-10M213.7 102v-10M43.8 137.4h179.9M53.8 133.9v-3.6M63.8 131.7v-1.4"/>
<path d="M203.7 131.7v-1.4M213.7 133.9v-3.6M237.9 137.4h14.3M245.1 133.9v-3.6M245.1 131.7v-1.4M53.8 144.6v-3.6M63.8 144.6v-1.4M203.7 144.6v-1.4M213.7 144.6v-3.6M245.1 144.6v-1.4M245.1 144.6v-3.6M245.1 144.6v-14.3"/>
</g>
<path d="M43.8 81v7.6M43.8 82.8h180M223.8 81v7.6" fill="none" stroke="#111827" stroke-width=".22"/>
<path d="M43.8 82.8l2.6-.4v.9zM221.2 82.4v.9l2.6-.5z" fill="#111827"/>
<path d="M35 89.8h7.6M36.8 89.8v14.3M35 104.1h7.6" fill="none" stroke="#111827" stroke-width=".22"/>
<path d="M36.8 89.8l-.5 2.6h.9zM36.3 101.5h.9l-.4 2.6z" fill="#111827"/>
<path d="M35 130.3h7.6M36.8 130.3v14.3M35 144.6h7.6" fill="none" stroke="#111827" stroke-width=".22"/>
<path d="M36.8 130.3l-.5 2.6h.9zM36.3 142h.9l-.4 2.6z" fill="#111827"/>
<path d="M276 112h140v54h-140z" fill="#fff" stroke="#111827" stroke-width=".35"/>
<path d="M273.8 10h148v10.4h-148z" fill="#fff" stroke="#111827" stroke-width=".5"/>
<path d="M273.8 10h148v5.2h-148z" fill="#f3f4f6" stroke="#111827" stroke-width=".5"/>
<path d="M273.8 15.2h148" fill="none" stroke="#9ca3af" stroke-width=".3"/>
<path d="M231.8 213.4h190v56h-190z" fill="#fff" stroke="#111827" stroke-width=".7" stroke-linecap="butt"/>
<path d="M231.8 213.4h3v56h-3z" fill="#0f766e"/>
<path d="M231.8 227.4h190M231.8 239.4h190M264.8 239.4v12M289.8 239.4v12M314.8 227.4v12M324.8 239.4v12M339.8 227.4v12M364.8 239.4v12M369.8 227.4v12M231.8 251.4h190M231.8 260.4h190" fill="none" stroke="#9ca3af" stroke-width=".3"/>
<g fill="none" stroke="#111827" stroke-width=".3">
<path d="M302.8 244.4l6-1.5v8l-6-1.5z"/>
<circle cx="314.8" cy="246.9" r="4"/>
<circle cx="314.8" cy="246.9" r="2.3"/>
</g>
<path d="M300.8 246.9h19.5" fill="none" stroke="#111827" stroke-width=".22" stroke-dasharray="3 1 .6 1" stroke-linecap="butt"/>
<text font-size="4.4" fill="#111827" x="237.8" y="224.4">Rung: making sketch (make 13)</text>
<g font-size="3.4" fill="#111827">
<text x="236.8" y="235.6">CNR-DWG-106</text>
<text x="316.8" y="235.6">P1</text>
<text x="341.8" y="235.6">1 of 1</text>
<text x="371.8" y="235.6">ANSI B</text>
</g>
<text font-size="3.2" fill="#b45309" x="16" y="19">BUILD PLAN SKETCH, PLAN NOT YET BUILT</text>
<text font-size="3.2" fill="#111827" x="90" y="19">CanalRung · github.com/BoujeeEnjinia1701/canalrung</text>
<g font-size="3" fill="#111827">
<text x="236.8" y="247.2">1:2</text>
<text x="266.8" y="247.2">mm</text>
<text x="326.8" y="247.2">2026-10-03</text>
<text x="366.8" y="247.2">Amish Chadha</text>
</g>
<g font-size="2.8" fill="#111827">
<text x="335.3" y="106">WHERE IT GOES</text>
<text x="127.1" y="110.2">TOP VIEW</text>
<text x="125.1" y="150.7">FRONT VIEW</text>
<text x="236.7" y="150.7">RIGHT VIEW</text>
</g>
<g font-size="2.6" fill="#111827">
<text x="279" y="122">Cut 360 long, ends square; deburr inside and out.</text>
<text x="279" y="126.6">Rope holes: 16 dia right across the tube, 20 in from</text>
<text x="279" y="131.2">each end; drill through both walls on one line (use a</text>
<text x="279" y="135.8">V-block and a drill press; pilot 6 first).</text>
<text x="279" y="140.4">Rungs 3, 6, 9 and 12 only: two 5.3 holes across the</text>
<text x="279" y="145">tube, 40 in from each end, on the same line as the</text>
<text x="279" y="149.6">rope holes.</text>
<text x="279" y="154.2">Round every hole edge with a deburring tool so no</text>
<text x="279" y="158.8">sharp edge is left for the bush or the rope.</text>
<text x="279" y="163.4">Check: a 16 rod passes straight through both holes.</text>
<text x="236.8" y="258.8">Aluminium 6061-T6 tube 28.6 x 1.65 (1-1/8 x 0.065 in)</text>
</g>
<g font-size="2.5" fill="#111827">
<text x="131.5" y="81.8">360</text>
<text x="35.8" y="98.5" transform="rotate(-90 35.8 98.5)">29</text>
<text x="35.8" y="138.9" transform="rotate(-90 35.8 138.9)">29</text>
</g>
<g font-size="2.3" fill="#111827">
<text x="275.6" y="18.8">P1</text>
<text x="289.6" y="18.8">Making sketch for the prototype build plan</text>
<text x="381.6" y="18.8">2026-10-03</text>
<text x="407.6" y="18.8">AC</text>
</g>
<text font-size="2.3" fill="#0f766e" x="279" y="117">HOW TO MAKE IT AND HOW IT FITS</text>
<g font-size="2.2" fill="#4b5563">
<text x="325.6" y="110">This part in colour, its neighbours in grey</text>
<text x="116.7" y="114.2">Scale 1:2; looking down (along -Z)</text>
<text x="113.6" y="154.7">Scale 1:2; looking at the front (along +Y)</text>
<text x="222.9" y="154.7">Scale 1:2; looking at the right side (along -X)</text>
</g>
<g font-size="2.2" fill="#0f766e">
<text x="237.8" y="218.4">CANALRUNG</text>
<text x="368.7" y="218.4">github.com/BoujeeEnjinia1701/canalrung</text>
</g>
<text font-size="2.1" fill="#4b5563" x="236.8" y="266.2">Licensed CERN-OHL-S-2.0 · Design Molecule Lab · designmolecule.com</text>
<g font-size="2" fill="#111827">
<text x="275.6" y="13.6">REV</text>
<text x="289.6" y="13.6">DESCRIPTION</text>
<text x="381.6" y="13.6">DATE</text>
<text x="407.6" y="13.6">BY</text>
</g>
<text font-size="1.9" fill="#4b5563" x="380.4" y="266.2">Generated from cad/src; do not edit by hand</text>
<g font-size="1.8" fill="#4b5563">
<text x="236.8" y="230.8">DRAWING NO.</text>
<text x="316.8" y="230.8">REV</text>
<text x="341.8" y="230.8">SHEET</text>
<text x="371.8" y="230.8">SIZE</text>
<text x="236.8" y="242.8">SCALE</text>
<text x="266.8" y="242.8">UNITS</text>
<text x="291.8" y="242.8">PROJECTION</text>
<text x="326.8" y="242.8">DATE</text>
<text x="366.8" y="242.8">DRAWN</text>
<text x="236.8" y="254.8">MATERIAL / NOTES</text>
</g>
</svg>
